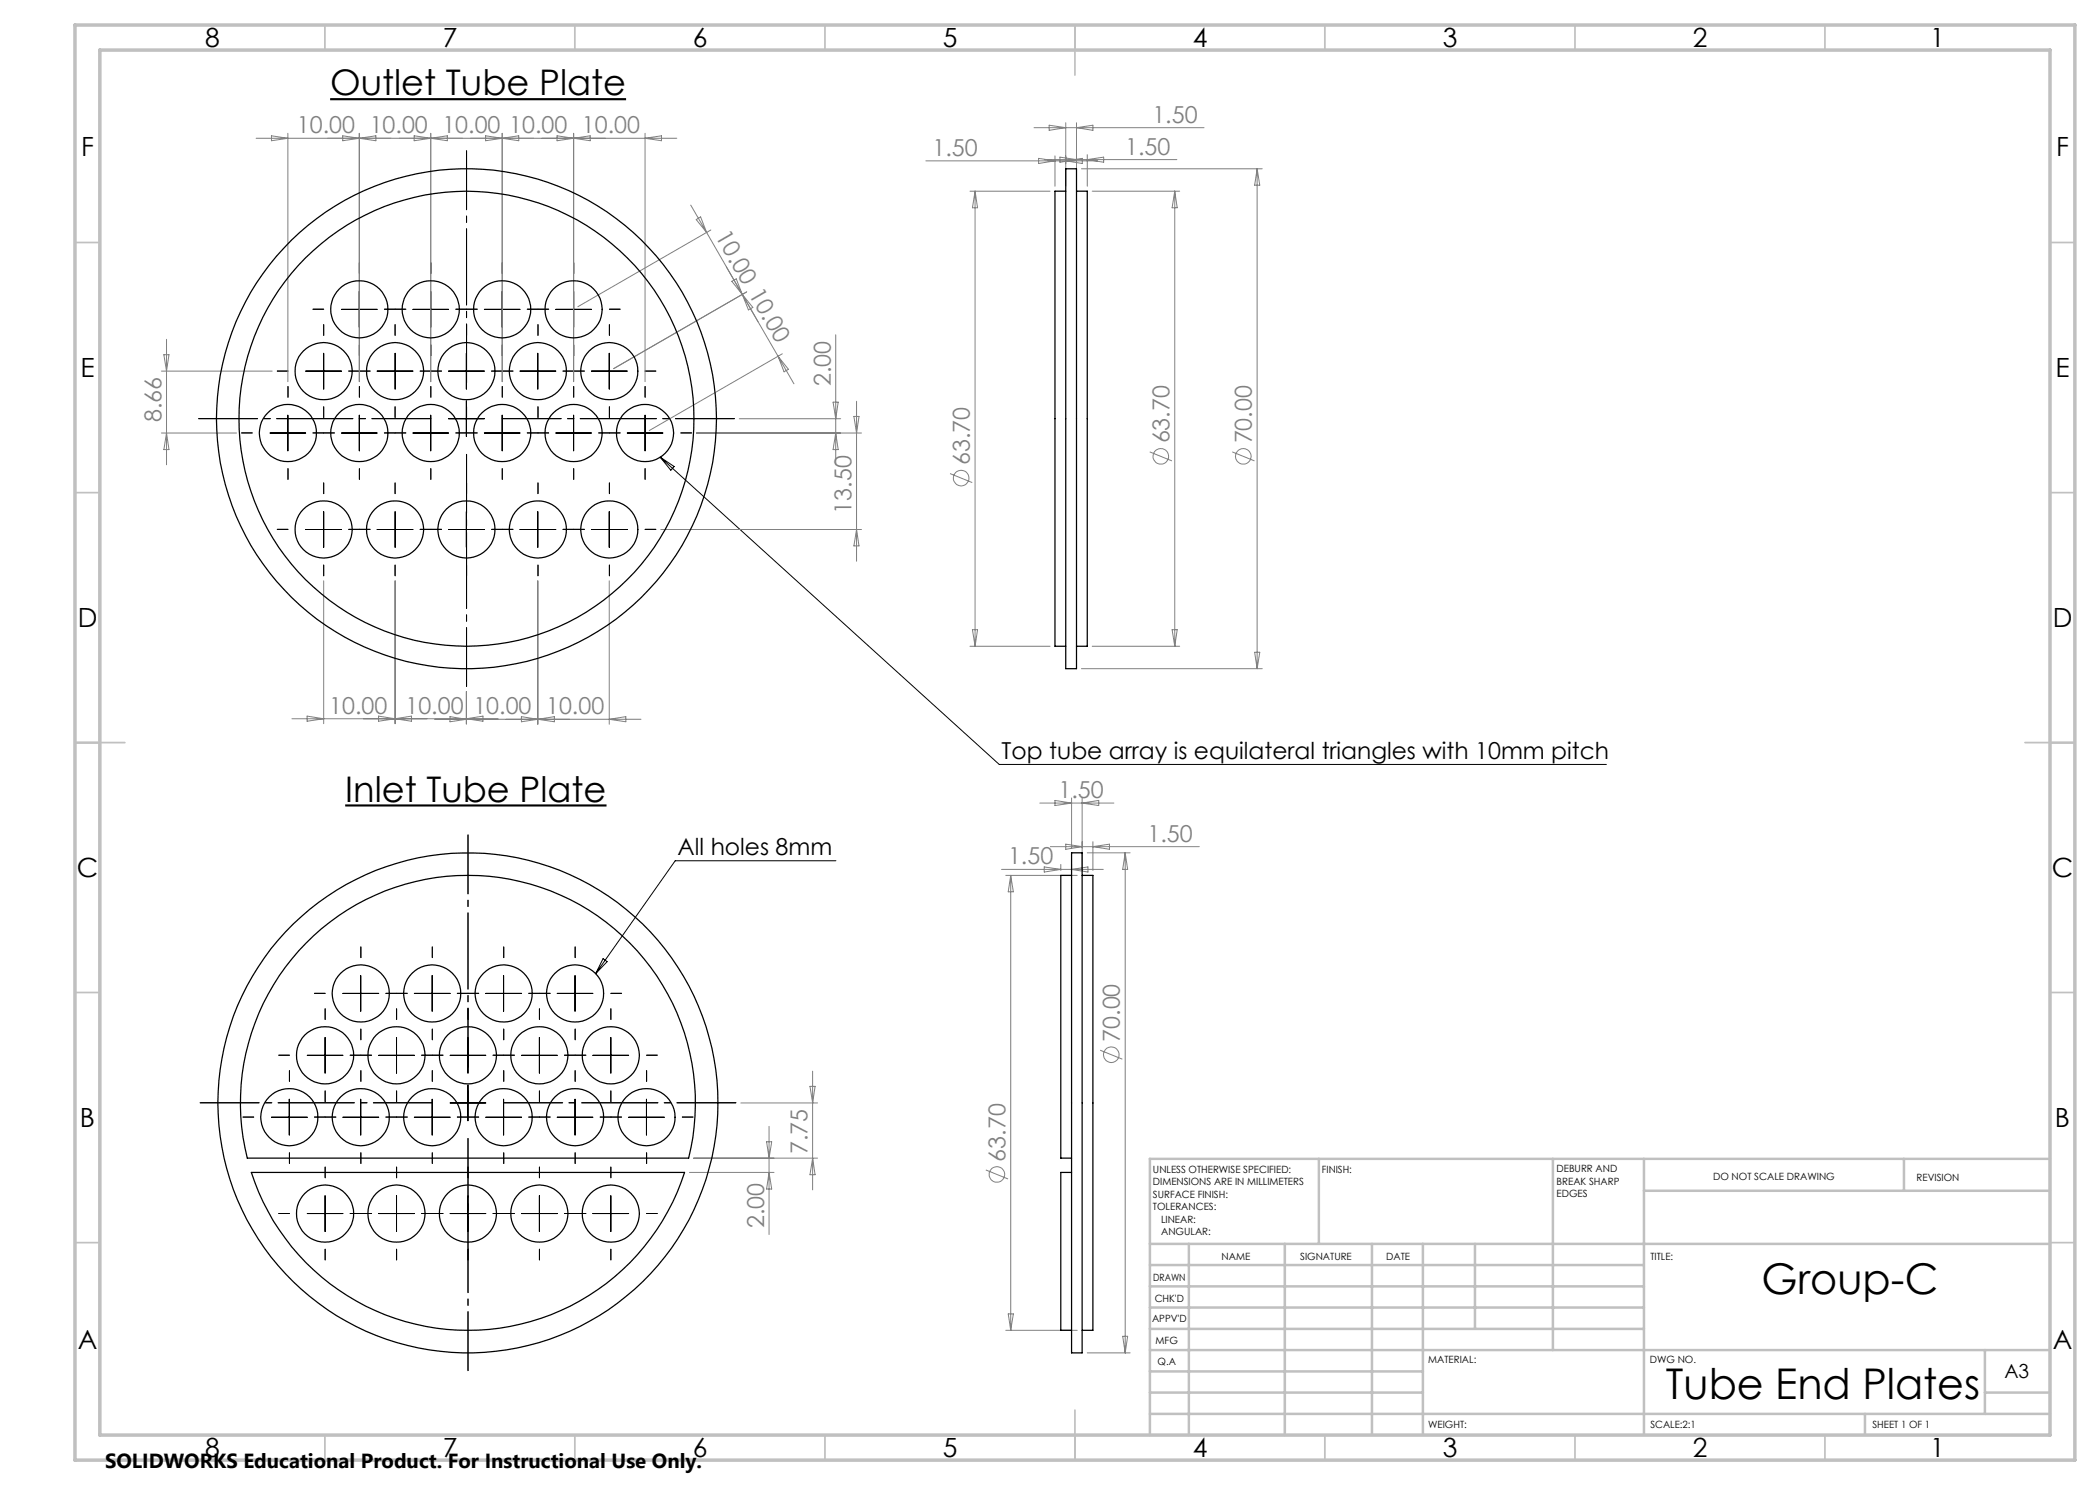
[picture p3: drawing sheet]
<svg xmlns="http://www.w3.org/2000/svg" width="420mm" height="297mm" viewBox="0 0 420 297" stroke-linecap="round" stroke-linejoin="round" font-family="sans-serif">
<g fill="none" stroke="#808080" stroke-width=".2">
<path d="M51.2 27.7h84.2M54.3 27.2l3.3 .5-3.3 .4zM57.6 26.7v49.6M68.5 27.2l6.7 .9v-.9l-6.7 .9zM71.9 26.7v49.6M82.8 27.2l6.7 .9v-.9l-6.7 .9zM86.1 26.7v49.6M97.1 27.2l6.7 .9v-.9l-6.7 .9zM100.4 26.7v49.6M111.4 27.2l6.6 .9v-.9l-6.6 .9zM114.7 26.7v49.6M129 26.7v49.6"/>
<path d="M129 27.7l3.3-.5v.9zM185.2 32.2h34.3M194 38.2h16M195 38.2l.5 3.4h-1zM195 38.2v91.1M206.8 25.5h34M207.7 31.7l3.3 .5-3.3 .5zM209 31.9h26.4M209.8 25l3.3 .5-3.3 .6zM211 31.2v6M212 31.4l3.3 .5-3.3 .6zM213.1 24.5v12.7"/>
<path d="M213.1 32.2l3.4-.5v1zM215.3 24.5v12.7M215.3 25.5l3.3-.5v1.1zM216.3 33.8h36.1M217.5 30.9v6.3M217.5 31.9l3.2-.5v1.1zM218.4 38.2h17.5M234.9 38.2v91.1M234.9 38.2l.5 3.4h-1zM251.4 33.8v99.9M251.4 33.8l.6 3.2h-1.1zM138.1 41l3.2 5.5"/>
<path d="M139.2 43.9l.9-.5 1.2 3.1zM141.3 46.5l17.5 30.3M142.2 46l-26.6 15.3M145.3 53.4l3.1 5.5M146.4 56.3l.8-.5 1.2 3.1zM148.4 58.9l2.2 2.6-.9 .5zM149.3 58.4l-26.6 15.3M32.3 74.2h22.1M32.8 70.9h1l-.5 3.3zM33.3 67.9v25.1M155.6 71.3l2.1 2.6-.9 .5zM156.5 70.8l-26.6 15.3"/>
<path d="M167.1 67v26M32.3 86.6h15M33.3 86.6l.5 3.3h-1zM139.3 86.6h33M147.8 83.7h20.3M166.6 80.4h1l-.5 3.3zM167.1 86.6l.5 3.3h-1zM170.8 83.3h1l-.5 3.3zM171.3 80.3v32M190 94.7l4.5 1.8M229.9 90.4l4.5 1.8M246.5 90.4l4.4 1.8"/>
<path d="M64.7 116.2v28.5M79 116.2v28.5M107.6 116.2v28.6M121.8 116.2v28.6M132.2 105.9h40.1M171.3 105.9l.5 3.3h-1zM93.3 138.3v6.5M194 129.3h16M194.5 125.9h1l-.5 3.4zM216.3 133.7h36.1M218.4 129.3h17.5M234.4 125.9h1l-.5 3.4z"/>
<path d="M250.9 130.5h1.1l-.6 3.2zM58.4 143.8h41.2M61.4 143.2l3.3 .6-3.3 .4zM75.7 143.2l3.3 .6-3.3 .4zM79 143.8l3.3-.6v1zM86.9 143.9h41.3M90 143.3l3.3 .6-3.3 .5zM93.3 143.8l3.3-.6v1zM104.3 143.3l3.3 .6-3.3 .5zM107.6 143.9l3.3-.6v1.1zM121.8 143.9l3.4-.6v1.1zM214.3 159.6v10"/>
<path d="M216.4 159.6v14.5M200.3 173.9h20.4M201.2 175.1h14.2M202.1 175.1v91M202.1 175.1l.6 3.3h-1.1zM208 160.6h14.8M208.8 173.4l3.4 .5-3.4 .5zM210.1 169.3h29.8M211 160.1l3.3 .5-3.3 .5zM212.2 172.9v1.2M213.1 168.8l3.3 .5-3.3 .6zM214.3 172.9v1.2"/>
<path d="M214.3 173.9l3.3-.5v1zM216.4 160.6l3.3-.5v1zM217.5 170.6h8.5M218.6 168.3v5.8M218.6 169.3l3.3-.5v1.1zM225 170.6l.5 3.3h-1zM225 170.6v100M162 217.3h1l-.5 3.3zM162.5 214.2v23.8M220 210l4.5 1.8M137.9 234.5h16.9M138.7 231.6h24.8"/>
<path d="M148.2 220.6h15.3M153.3 228.3h1l-.5 3.3zM153.8 225.3v21.6M153.8 234.5l.5 3.3h-1zM162.5 231.6l.5 3.3h-1zM197.2 234l4.4 1.8M201.2 266.1h14.2M201.6 262.8h1.1l-.6 3.3zM217.5 270.6h8.5M224.5 267.3h1l-.5 3.3z"/>
<circle cx="192.2" cy="95.6" r="1.55"/>
<circle cx="232.2" cy="91.3" r="1.55"/>
<circle cx="248.7" cy="91.3" r="1.55"/>
<circle cx="222.3" cy="210.9" r="1.56"/>
<circle cx="199.4" cy="234.9" r="1.55"/>
</g>
<path d="M66 19.8h59.2M69 161.1h52.3" fill="none" stroke="#000" stroke-width=".43"/>
<path d="M93.3 76.6v-46.4M86.2 83.7h-46.5M93.3 90.9v46.4M100.5 83.7h46.4M93.6 213.4v-46.4M86.5 220.6h-46.5M93.6 227.7v46.4M100.7 220.6h46.5" fill="none" stroke="#000" stroke-width=".2" stroke-dasharray="15.2 1.3 1.3 1.3" stroke-dashoffset="3.5"/>
<g fill="none" stroke="#000" stroke-width=".2" stroke-dasharray="15.2 1.3 1.3 1.3">
<path d="M71.9 54.7v-2.1M86.2 54.7v-2.1M100.5 54.7v-2.1M114.7 54.7v-2.1M57.6 79.4v-2.1M57.6 74.2h-2.1M64.7 61.8h-2.1M64.7 67.1v-2.2M71.9 69v2.1M71.9 74.2h-2.2M71.9 74.2h2.1M71.9 79.4v-2.1"/>
<path d="M79 61.8h2.2M79 61.8h-2.1M79 67.1v-2.2M86.2 79.4v-2.1M86.2 69v2.1M86.2 74.2h-2.2M86.2 74.2h2.1M93.3 61.8h2.2M93.3 67.1v-2.2M93.3 61.8h-2.1M100.5 74.2h2.1M100.5 74.2h-2.2"/>
<path d="M100.5 69v2.1M100.5 79.4v-2.1M107.6 67.1v-2.2M107.6 61.8h-2.1M107.6 61.8h2.1M114.7 79.4v-2.1M114.7 74.2h2.2M114.7 74.2h-2.1M114.7 69v2.1M121.9 67.1v-2.2M121.9 61.8h2.1M129 74.2h2.2"/>
<path d="M129 79.4v-2.1M50.5 86.6h-2.2M57.6 93.7v2.2M64.7 86.6h2.2M64.7 81.4v2.1M64.7 86.6h-2.1M64.7 98.7v-2.1M71.9 93.7v2.2M79 86.6h-2.1M79 81.4v2.1M79 98.7v-2.1M79 86.6h2.2"/>
<path d="M86.2 93.7v2.2M93.3 86.6h2.2M93.3 81.4v2.1M93.3 98.7v-2.1M93.3 86.6h-2.1M100.5 93.7v2.2M107.6 86.6h-2.1M107.6 81.4v2.1M107.6 98.7v-2.1M107.6 86.6h2.1M114.7 93.7v2.2M121.9 86.6h2.1"/>
<path d="M121.9 81.4v2.1M121.9 98.7v-2.1M121.9 86.6h-2.2M129 93.7v2.2M136.2 86.6h2.1M57.6 105.9h-2.1M64.7 113v2.2M71.9 105.9h-2.2M71.9 105.9h2.1M79 113v2.2M86.2 105.9h-2.2M86.2 105.9h2.1"/>
<path d="M93.3 113v2.2M100.5 105.9h-2.2M100.5 105.9h2.1M107.6 113v2.2M114.7 105.9h-2.1M114.7 105.9h2.2M121.9 113v2.2M129 105.9h2.2M65 198.7h-2.1M72.2 191.5v-2.1M79.3 198.7h2.2M79.3 198.7h-2.1"/>
<path d="M86.5 191.5v-2.1M93.6 198.7h2.1M93.6 198.7h-2.1M100.7 191.5v-2.1M107.9 198.7h-2.2M107.9 198.7h2.1M115 191.5v-2.1M122.2 198.7h2.1M57.9 216.3v-2.2M57.9 211h-2.2M65 203.9v-2.1M65 218.2v2.1"/>
<path d="M72.2 205.8v2.2M72.2 211h-2.2M72.2 211h2.1M72.2 216.3v-2.2M79.3 203.9v-2.1M79.3 218.2v2.1M86.5 216.3v-2.2M86.5 205.8v2.2M86.5 211h-2.2M86.5 211h2.1M93.6 203.9v-2.1M93.6 218.2v2.1"/>
<path d="M100.7 211h2.2M100.7 211h-2.1M100.7 205.8v2.2M100.7 216.3v-2.2M107.9 203.9v-2.1M107.9 218.2v2.1M115 216.3v-2.2M115 211h2.2M115 211h-2.1M115 205.8v2.2M122.2 203.9v-2.1M122.2 218.2v2.1"/>
<path d="M129.3 211h2.2M129.3 216.3v-2.2M50.7 223.4h-2.1M57.9 230.6v2.1M65 223.4h2.2M65 223.4h-2.1M65 235.6v-2.2M72.2 230.6v2.1M79.3 223.4h-2.1M79.3 235.6v-2.2M79.3 223.4h2.2M86.5 230.6v2.1"/>
<path d="M93.6 223.4h2.1M93.6 235.6v-2.2M93.6 223.4h-2.1M100.7 230.6v2.1M107.9 223.4h-2.2M107.9 235.6v-2.2M107.9 223.4h2.1M115 230.6v2.1M122.2 223.4h2.1M122.2 235.6v-2.2M122.2 223.4h-2.2M129.3 230.6v2.1"/>
<path d="M136.5 223.4h2.1M57.9 242.7h-2.2M65 249.8v2.2M72.2 242.7h-2.2M72.2 242.7h2.1M79.3 249.8v2.2M86.5 242.7h-2.2M86.5 242.7h2.1M93.6 249.8v2.2M100.7 242.7h-2.1M100.7 242.7h2.2M107.9 249.8v2.2"/>
<path d="M115 242.7h-2.1M115 242.7h2.2M122.2 249.8v2.2M129.3 242.7h2.2"/>
</g>
<g fill="none" stroke="#000" stroke-width=".2">
<path d="M71.9 58.3v7.1M86.1 58.3v7.1M100.4 58.3v7.1M114.7 58.3v7.1M61.1 74.2h7.2M64.7 70.7v7.1M68.3 61.9h7.1M75.4 74.2h7.2M79 70.7v7.1M82.6 61.9h7.1M89.7 74.2h7.2M93.3 70.7v7.1"/>
<path d="M96.9 61.9h7.1M104 74.2h7.2M107.6 70.7v7.1M111.2 61.9h7.1M118.3 74.2h7.1M121.8 70.7v7.1M54 86.6h7.1M57.6 83v7.2M68.3 86.6h7.1M71.9 83v7.2M82.6 86.6h7.1M86.1 83v7.2"/>
<path d="M89.7 83.7h7.2M93.3 80.2v7.1M96.9 86.6h7.1M100.4 83v7.2M111.2 86.6h7.1M114.7 83v7.2M125.4 86.6h7.2M129 83v7.2M132 91.4l67.8 61.5h121.5M132 91.4l2.8 1.9-.6 .7zM61.1 105.9h7.2M64.7 102.3v7.2"/>
<path d="M75.4 105.9h7.2M79 102.3v7.2M89.7 105.9h7.2M93.3 102.3v7.2M104 105.9h7.2M107.6 102.3v7.2M118.3 105.9h7.1M121.8 102.3v7.2M167.2 172.2h-32.2l-15.9 22.5M68.6 198.7h7.1M72.1 195.1v7.1M82.9 198.7h7.1"/>
<path d="M86.4 195.1v7.1M97.2 198.7h7.1M100.7 195.1v7.1M111.4 198.7h7.2M115 195.1v7.1M120.6 191.7l.8 .6-2.3 2.4zM57.9 219.8v7.2M61.5 211.1h7.1M65 207.5v7.1M72.1 219.8v7.2M75.7 211.1h7.2M79.3 207.5v7.1"/>
<path d="M86.4 219.8v7.2M90 211.1h7.2M93.6 207.5v7.1M93.6 217v7.2M100.7 219.8v7.2M104.3 211.1h7.1M107.9 207.5v7.1M115 219.8v7.2M118.6 211.1h7.1M122.2 207.5v7.1M129.3 219.8v7.2M54.3 223.4h7.2"/>
<path d="M65 239.1v7.2M68.6 223.4h7.1M79.3 239.1v7.2M82.9 223.4h7.1M90 220.6h7.2M93.6 239.1v7.2M97.2 223.4h7.1M107.9 239.1v7.2M111.4 223.4h7.2M122.2 239.1v7.2M125.7 223.4h7.2M61.5 242.7h7.1"/>
<path d="M75.7 242.7h7.2M90 242.7h7.2M104.3 242.7h7.1M118.6 242.7h7.1"/>
</g>
<g fill="none" stroke="#c0c0c0" stroke-width=".35">
<path d="M65 5v5M115 5v5M165 5v5M215 5v10M265 5v5M315 5v5M365 5v5M15 48.5h5M410 48.5h5M15 98.5h5M410 98.5h5M15 148.5h10"/>
<path d="M405 148.5h10M15 198.5h5M410 198.5h5M15 248.5h5M410 248.5h5M65 287v5M115 287v5M165 287v5M215 282v10M265 287v5M315 287v5M365 287v5"/>
</g>
<g fill="none" stroke="#c0c0c0" stroke-width=".5">
<path d="M263.8 231.8v17M310.6 231.8v38.2M328.8 231.8v55.2M328.8 238.2h81.2M380.8 231.8v6.4M410 231.8h-180v55.2M230 248.8h180M230 257.3h98.8M230 253h98.8M237.8 248.8v38.2M257 248.8v38.2M274.4 248.8v38.2"/>
<path d="M284.6 248.8v38.2M295 248.8v17M230 265.8h98.8M230 261.5h98.8M230 278.5h54.6M230 274.3h54.6M230 270h180M397 278.5h13M397 270v12.8M230 282.8h180M373 282.8v4.2"/>
</g>
<path d="M15 5h400v287h-400zM20 10h390v277h-390z" fill="none" stroke="#c0c0c0" stroke-width=".7"/>
<g fill="none" stroke="#000" stroke-width=".25">
<path d="M213.1 33.8h2.2v99.9h-2.2zM213.1 38.2h-2.1v91.1h2.1M215.3 38.2h2.2v91.1h-2.2M214.3 170.6h2.1v100h-2.1zM214.3 175.1h-2.1v56.5h2.1M216.4 175.1h2.2v91h-2.2M61.2 188.6a45.5 45.5 0 0 1 54.7-7.7 45.5 45.5 0 0 1 21.8 50.7h-88.2a45.5 45.5 0 0 1 11.7-43zM50.3 234.5h86.6a45.5 45.5 0 0 1-43.3 31.6 45.5 45.5 0 0 1-43.3-31.6zM214.3 234.5h-2.1v31.6h2.1"/>
<circle cx="64.7" cy="74.2" r="5.7"/>
<circle cx="71.9" cy="61.9" r="5.7"/>
<circle cx="79" cy="74.2" r="5.7"/>
<circle cx="86.1" cy="61.9" r="5.7"/>
<circle cx="93.3" cy="74.2" r="5.7"/>
<circle cx="100.4" cy="61.9" r="5.7"/>
<circle cx="107.6" cy="74.2" r="5.7"/>
<circle cx="114.7" cy="61.9" r="5.7"/>
<circle cx="121.8" cy="74.2" r="5.7"/>
<circle cx="57.6" cy="86.6" r="5.7"/>
<circle cx="71.9" cy="86.6" r="5.7"/>
<circle cx="86.2" cy="86.6" r="5.7"/>
<circle cx="93.3" cy="83.7" r="45.5"/>
<circle cx="93.3" cy="83.7" r="50"/>
<circle cx="100.4" cy="86.6" r="5.7"/>
<circle cx="114.7" cy="86.6" r="5.7"/>
<circle cx="129" cy="86.6" r="5.7"/>
<circle cx="64.7" cy="105.9" r="5.7"/>
<circle cx="79" cy="105.9" r="5.7"/>
<circle cx="93.3" cy="105.9" r="5.7"/>
<circle cx="107.6" cy="105.9" r="5.7"/>
<circle cx="121.8" cy="105.9" r="5.7"/>
<circle cx="72.1" cy="198.7" r="5.7"/>
<circle cx="86.4" cy="198.7" r="5.7"/>
<circle cx="100.7" cy="198.7" r="5.7"/>
<circle cx="115" cy="198.7" r="5.7"/>
<circle cx="65" cy="211.1" r="5.7"/>
<circle cx="79.3" cy="211.1" r="5.7"/>
<circle cx="93.6" cy="211.1" r="5.7"/>
<circle cx="107.9" cy="211.1" r="5.7"/>
<circle cx="122.2" cy="211.1" r="5.7"/>
<circle cx="57.9" cy="223.4" r="5.7"/>
<circle cx="72.1" cy="223.4" r="5.7"/>
<circle cx="86.4" cy="223.4" r="5.7"/>
<circle cx="93.6" cy="220.6" r="50"/>
<circle cx="100.7" cy="223.4" r="5.7"/>
<circle cx="115" cy="223.4" r="5.7"/>
<circle cx="129.3" cy="223.4" r="5.7"/>
<circle cx="65" cy="242.7" r="5.7"/>
<circle cx="79.3" cy="242.7" r="5.7"/>
<circle cx="93.6" cy="242.7" r="5.7"/>
<circle cx="107.9" cy="242.7" r="5.7"/>
<circle cx="122.2" cy="242.7" r="5.7"/>
</g>
<g font-size="8.5">
<text x="352.3" y="258.8">Group-C</text>
<text x="333.2" y="279.7">Tube End Plates</text>
</g>
<g font-size="7.1">
<text x="66" y="19.1">Outlet Tube Plate</text>
<text x="69" y="160.3">Inlet Tube Plate</text>
</g>
<g font-size="5.3">
<text x="41" y="9.5">8</text>
<text x="88.5" y="9.5">7</text>
<text x="138.5" y="9.5">6</text>
<text x="188.5" y="9.5">5</text>
<text x="238.5" y="9.5">4</text>
<text x="288.5" y="9.5">3</text>
<text x="338.5" y="9.5">2</text>
<text x="386" y="9.5">1</text>
<text x="16.2" y="31.2">F</text>
<text x="411.2" y="31.2">F</text>
<text x="16.1" y="75.5">E</text>
<text x="411.1" y="75.5">E</text>
<text x="15.5" y="125.5">D</text>
<text x="410.5" y="125.5">D</text>
<text x="15.4" y="175.5">C</text>
<text x="410.4" y="175.5">C</text>
<text x="16" y="225.5">B</text>
<text x="411" y="225.5">B</text>
<text x="15.5" y="269.7">A</text>
<text x="410.5" y="269.7">A</text>
<text x="41" y="291.5">8</text>
<text x="88.5" y="291.5">7</text>
<text x="138.5" y="291.5">6</text>
<text x="188.5" y="291.5">5</text>
<text x="238.5" y="291.5">4</text>
<text x="288.5" y="291.5">3</text>
<text x="338.5" y="291.5">2</text>
<text x="386" y="291.5">1</text>
</g>
<g font-size="4.7" fill="#808080">
<text x="59.4" y="26.6">10.00 10.00 10.00 10.00 10.00</text>
<text x="230.5" y="24.5">1.50</text>
<text x="186.5" y="31.1">1.50</text>
<text x="225" y="30.9">1.50</text>
<text x="142.9" y="47.2" transform="rotate(60 142.9 47.2)">10.00 10.00</text>
<text x="166.1" y="77.3" transform="rotate(-90 166.1 77.3)">2.00</text>
<text x="32.3" y="84.4" transform="rotate(-90 32.3 84.4)">8.66</text>
<text x="233.9" y="88.7" transform="rotate(-90 233.9 88.7)">63.70</text>
<text x="250.4" y="88.7" transform="rotate(-90 250.4 88.7)">70.00</text>
<text x="194" y="93" transform="rotate(-90 194 93)">63.70</text>
<text x="170.3" y="102.7" transform="rotate(-90 170.3 102.7)">13.50</text>
<text x="65.8" y="142.7">10.00</text>
<text x="81.1" y="142.7">10.00</text>
<text x="94.7" y="142.8">10.00</text>
<text x="109.2" y="142.8">10.00</text>
<text x="211.7" y="159.6">1.50</text>
<text x="201.6" y="172.9">1.50</text>
<text x="229.5" y="168.3">1.50</text>
<text x="224" y="208.4" transform="rotate(-90 224 208.4)">70.00</text>
<text x="161.5" y="230.9" transform="rotate(-90 161.5 230.9)">7.75</text>
<text x="201.1" y="232.3" transform="rotate(-90 201.1 232.3)">63.70</text>
<text x="152.8" y="245.6" transform="rotate(-90 152.8 245.6)">2.00</text>
</g>
<g font-size="4.7">
<text x="200.3" y="151.8">Top tube array is equilateral triangles with 10mm pitch</text>
<text x="135.5" y="171.1">All holes 8mm</text>
</g>
<text font-size="4.1" x="21" y="293.7">SOLIDWORKS Educational Product. For Instructional Use Only.</text>
<text font-size="3.9" x="400.9" y="275.5">A3</text>
<g font-size="2">
<text x="230.6" y="234.6">UNLESS OTHERWISE SPECIFIED:</text>
<text x="230.6" y="237.1">DIMENSIONS ARE IN MILLIMETERS</text>
<text x="230.6" y="239.6">SURFACE FINISH:</text>
<text x="264.4" y="234.6">FINISH:</text>
<text x="311.3" y="234.5">DEBURR AND</text>
<text x="311.3" y="237">BREAK SHARP</text>
<text x="311.3" y="239.5">EDGES</text>
<text x="342.6" y="236">DO NOT SCALE DRAWING</text>
<text x="383.3" y="236.2">REVISION</text>
<text x="230.6" y="242.1">TOLERANCES:</text>
<text x="232.2" y="244.6">LINEAR:</text>
<text x="232.2" y="247.1">ANGULAR:</text>
<text x="244.3" y="252">NAME</text>
<text x="260" y="251.9">SIGNATURE</text>
<text x="277.2" y="251.9">DATE</text>
<text x="330.1" y="251.9">TITLE:</text>
<text x="230.6" y="256.1">DRAWN</text>
<text x="230.9" y="260.3">CHK'D</text>
<text x="230.4" y="264.4">APPV'D</text>
<text x="231.1" y="268.8">MFG</text>
<text x="231.5" y="273">Q.A</text>
<text x="285.6" y="272.5">MATERIAL:</text>
<text x="330" y="272.5">DWG NO.</text>
<text x="285.6" y="285.5">WEIGHT:</text>
<text x="330.1" y="285.6">SCALE:2:1</text>
<text x="374.5" y="285.6">SHEET 1 OF 1</text>
</g>
</svg>
